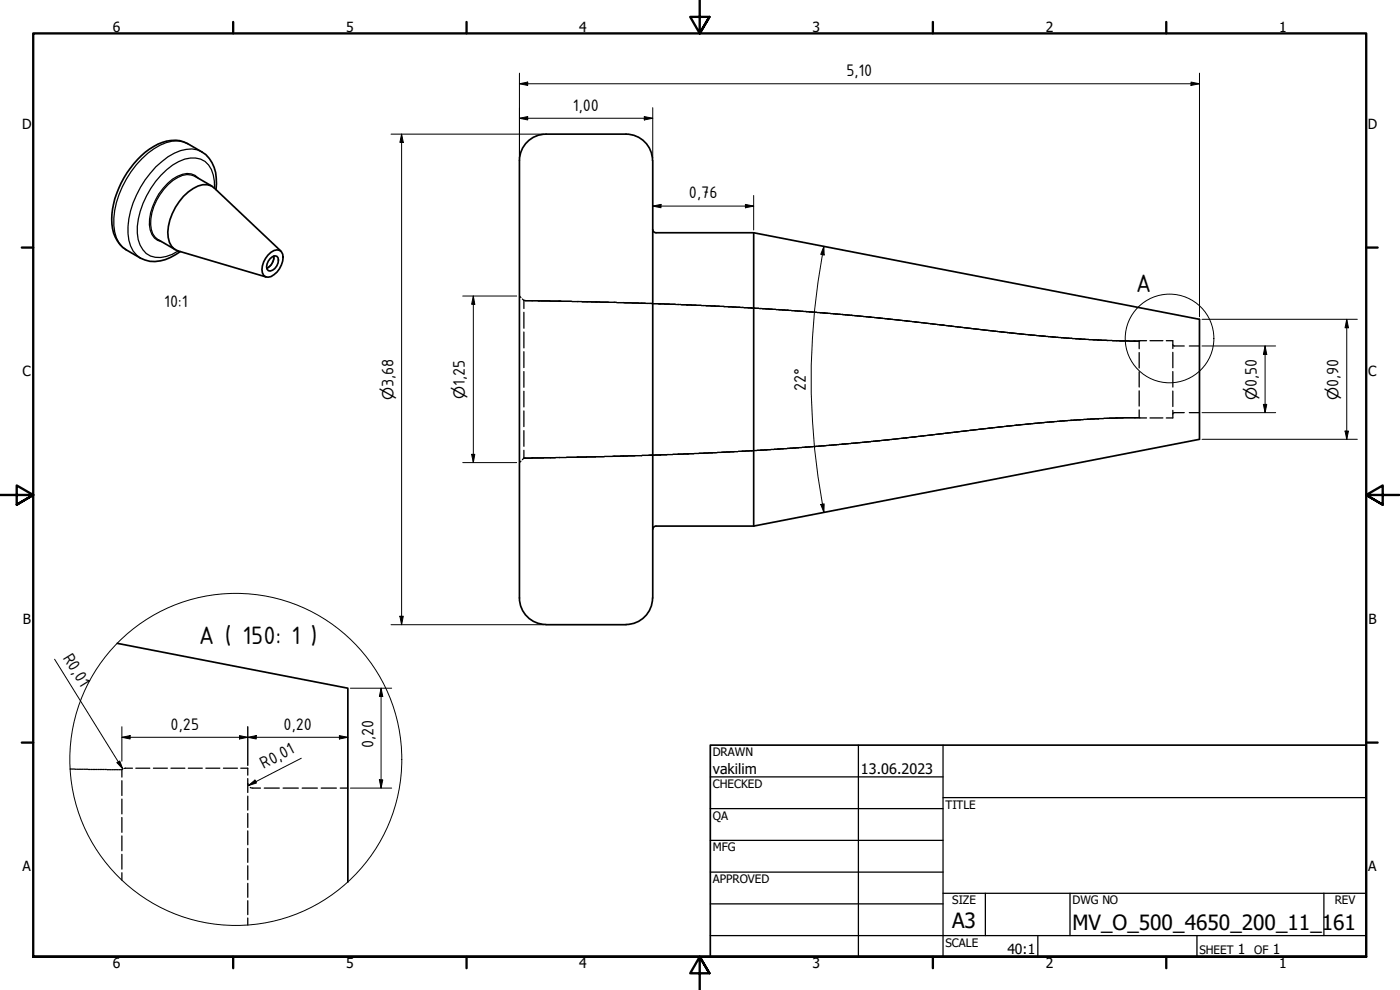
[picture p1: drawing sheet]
<svg xmlns="http://www.w3.org/2000/svg" width="420mm" height="297mm" viewBox="0 0 420 297" stroke-linecap="round" stroke-linejoin="round" font-family="sans-serif">
<!-- layer: Hidden (ANSI) -->
<g fill="none" stroke="#000" stroke-width=".38">
<path d="M155.9 88.8l.4 .5M156.8 89.7l.4 .5M157.2 90.2l7.8 .1M157.2 90.2v2.4M157.2 93.7v4.8M157.2 99.6v4.8M165.1 90.3h3.3M168.5 90.4h3.1M171.6 90.5h3M174.6 90.5h2.8M177.4 90.5l2.7 .2M180.2 90.7h2.4"/>
<path d="M182.6 90.7h2.4M185 90.7l6.7 .3M191.8 91h1.9M193.8 91h1.8M195.6 91.1h1.9M197.5 91.2h1.8M199.4 91.2h1.6M201 91.3h1.7M202.8 91.4h1.5M204.4 91.4h1.5M205.9 91.4l1.6 .2M207.6 91.6h1.4"/>
<path d="M209 91.6l4.3 .2M213.4 91.8l2.5 .1M216 91.9h1.2M217.2 92l1.3 .1M218.6 92.1h2.3M221 92.2h1.1M222.1 92.2l1 .1M223.2 92.3l1.3 .1M224.5 92.4h1.1M225.6 92.4h.9M226.6 92.4l1 .1M227.7 92.5l1 .1"/>
<path d="M228.8 92.6h.9M229.7 92.6l1.1 .1M230.8 92.8h.9M231.8 92.8l1.9 .1M233.8 92.9h.9M234.8 93h.8M235.7 93.1h1.8M237.6 93.2h.8M238.5 93.3h.8M239.4 93.3h.7M240.2 93.3l.8 .1M241.1 93.5h1.6"/>
<path d="M242.8 93.5l.8 .1M243.7 93.6h.7M244.5 93.7h.6M245.2 93.7l1.6 .1M246.9 93.9h.6M247.6 93.9l.7 .1M248.3 94l.9 .1M249.3 94.1l1.4 .1M250.8 94.2l1.4 .1M252.3 94.3l.6 .1M253 94.4l1.3 .1M254.3 94.5h.7"/>
<path d="M255.1 94.6l.6 .1M255.8 94.7h.7M256.5 94.7h.5M257.1 94.7l.7 .1M257.9 94.9h.6M258.6 94.9h.5M259.1 95h.7M259.9 95h.5M260.5 95.1l.6 .1M261.2 95.2h.5M261.7 95.2l.7 .1M262.5 95.3h.5"/>
<path d="M263.1 95.4h.5M263.7 95.4h.1M263.8 95.4l.5 .1M264.4 95.5h.5M264.9 95.6h.5M265.5 95.6h.1M265.6 95.6l.6 .1M266.3 95.7h.4M266.8 95.7h.5M267.3 95.8h.5M267.9 95.9h1.1M269 95.9l.7 .2"/>
<path d="M269.7 96.1h.6M270.3 96.1l.5 .1M270.9 96.2h.5M271.5 96.3h.4M272 96.3h.5M272.5 96.4h1.1M273.7 96.5h.5M274.3 96.6h.4M274.8 96.6h.5M275.3 96.7h.5M275.9 96.8h1.1M277.1 96.9h.4"/>
<path d="M277.6 97h.5M278.1 97l.5 .1M278.7 97.1h.5M279.3 97.1l.5 .1M279.8 97.2l.9 .1M280.7 97.3h.5M281.3 97.3l.5 .1M281.9 97.4l.5 .1M282.4 97.5h.5M283 97.6l1 .1M284.1 97.7l.5 .1M284.7 97.8h.5"/>
<path d="M285.2 97.8h.4M285.6 97.8l.5 .1M286.1 97.9l.5 .1M286.7 98l1.1 .1M287.8 98.2h.6M288.4 98.2h.5M288.9 98.3l1.1 .1M290.1 98.4l.5 .1M290.6 98.5h.4M291 98.5h.1M291.1 98.5h.4M291.5 98.5l.5 .1"/>
<path d="M292.1 98.6l.5 .1M292.7 98.7l1.1 .1M293.8 98.8l1 .1M294.9 99h.5M295.5 99h.5M296 99.1h.5M296.6 99.2h.5M297.1 99.2l1.1 .1M298.3 99.4h.5M298.8 99.4l1 .1M299.9 99.5l.5 .1M300.5 99.6l.7 .1"/>
<path d="M301.2 99.7h.6M301.8 99.7h.5M302.3 99.8h.5M302.9 99.9h.5M303.5 99.9l.7 .1M304.2 100l1 .1M157.2 105.5v4.8M157.2 111.5v4.7M157.2 117.4v4.7M305.3 100.1h.5M305.9 100.1l.7 .2M306.6 100.3h.5"/>
<path d="M307.2 100.3l1.2 .1M308.5 100.4h.5M309.1 100.4l1.2 .2M310.3 100.6h.7M311.1 100.7l1.3 .1M312.4 100.8h.7M313.1 100.9h.7M313.9 101h.7M314.6 101l.7 .1M315.4 101.1h.6M316.1 101.1h.7M316.9 101.2h.7"/>
<path d="M317.6 101.3h.7M318.4 101.3l1.6 .1M320 101.4l.9 .1M321 101.5l.8 .1M321.9 101.6h.9M322.8 101.6l.9 .1M323.8 101.7h.8M324.7 101.8h1.1M325.8 101.8l2.2 .2M328 102l2.6 .1M330.6 102.1l1.5 .1M332.2 102.2h3.6"/>
<path d="M335.9 102.3h2.9M338.8 102.3h3.1M341.9 102.3v2.3M341.9 105.8v4.6M341.9 111.6v4.5M341.9 117.3v4.5M341.9 102.3h.1M344.1 102.2l-2 .1M345.1 102.2h3.9M350 102.2h2v2.4M352 105.7v4.6M352 111.5v4.6"/>
<path d="M352 117.3v4.7M352 103.4v.2M352.2 103.7l3.2 .1M356.9 103.8h3.1M156.3 138.4l-.4 .4M157.2 123.3v4.7M157.2 129.2v4.7M157.2 135.1v2.4M157.2 137.5l-.4 .4M157.2 137.5h2.3M159.6 137.4h3.6M169.9 137.3h-6.6"/>
<path d="M173.1 137.2l-3.1 .1M176 137.1h-2.8M181.3 137l-5.2 .1M183.9 136.9l-2.5 .1M188.3 136.8l-4.3 .1M190.6 136.8h-2.2M190.6 136.7h2M194.7 136.6h-2M194.8 136.6h1.7M198.4 136.4l-1.8 .1M198.4 136.4h1.7M201.9 136.3l-1.7 .1"/>
<path d="M202 136.3h1.4M205.1 136.3h-1.6M206.8 136.1l-1.6 .1M208.3 136.1h-1.5M209.7 136l-1.4 .1M209.8 136h1.3M212.5 135.9l-1.4 .1M212.6 135.9h1.3M215.1 135.8l-1.2 .1M216.5 135.7l-1.3 .1M217.7 135.7h-1.2M219.1 135.6l-1.3 .1"/>
<path d="M220.3 135.5l-1.2 .1M220.4 135.5h1.1M221.6 135.4h1M223.7 135.4h-1.1M224.9 135.3l-1.1 .1M225.9 135.2l-1 .1M228.2 135.1l-2.2 .1M229.3 135l-1.1 .1M229.4 135h.9M231.3 134.9h-1M234.1 134.7l-2.7 .2M235.1 134.7h-.9"/>
<path d="M236.2 134.5l-1.1 .2M236.3 134.5h.6M237.9 134.5h-.9M238.8 134.4l-.9 .1M239.7 134.4h-.8M240.7 134.2l-.9 .1M240.7 134.2h.7M242.3 134.2h-.8M242.4 134.1h.7M244.7 134l-1.6 .1M246.4 133.8l-1.6 .2M246.5 133.8h.7"/>
<path d="M247.3 133.7h.6M248.7 133.7h-.7M249.6 133.5l-.9 .2M250.3 133.5h-.6M251.1 133.4l-.7 .1M252.6 133.3l-1.5 .1M253.9 133.2l-1.2 .1M254 133.1h.6M254 133.1l-.1 .1M254.7 133.1h.7M256.1 133h-.6M256.2 133h.5"/>
<path d="M257.4 132.9l-.7 .1M258.7 132.8h-1.2M259.5 132.6l-.7 .2M259.5 132.6h.5M260.8 132.6h-.7M260.9 132.5h.4M262.1 132.4l-.7 .1M262.1 132.4h.5M263.9 132.3l-1.2 .1M264 132.2h.5M265.2 132.1l-.7 .1M265.3 132.1h.5"/>
<path d="M266.9 131.9l-1 .1M267.7 131.8l-.7 .1M268.2 131.7l-.5 .1M268.3 131.7h.5M268.9 131.7h.3M269.2 131.7h.1M269.4 131.6h.5M271 131.5l-1.1 .1M271.6 131.4l-.5 .1M272.7 131.3l-1 .1M273.2 131.2l-.5 .1M273.8 131.2h-.5"/>
<path d="M274.9 131l-1 .2M275.5 131h-.5M276 130.9l-.5 .1M276.6 130.9h-.5M277.2 130.8l-.5 .1M277.7 130.7l-.5 .1M278.3 130.7h-.6M278.8 130.6l-.5 .1M278.9 130.5h.5M279.5 130.5h.5M280 130.4h.5M281.1 130.3l-.6 .1"/>
<path d="M282.2 130.2l-1.1 .1M282.8 130.1l-.5 .1M282.8 130.1h.3M284.2 130l-1.1 .1M285.4 129.8l-1.1 .2M285.4 129.8h.5M286.4 129.7h-.5M287 129.6l-.5 .1M287.6 129.5l-.5 .1M287.7 129.5h.3M288.5 129.5h-.5M289.6 129.3l-1.1 .2"/>
<path d="M289.7 129.3h.5M290.3 129.2h.5M290.8 129.1h.5M292.4 129l-1.1 .1M293 128.9l-.5 .1M293.6 128.8l-.5 .1M294.1 128.8h-.5M294.6 128.7l-.5 .1M295.2 128.6l-.5 .1M295.8 128.6h-.5M296.4 128.5l-.6 .1M296.9 128.4l-.5 .1"/>
<path d="M297.4 128.4h-.5M298 128.3l-.5 .1M299.1 128.2l-1 .1M299.7 128.1l-.5 .1M299.7 128.1h.5M300.3 128.1h.5M300.9 128h.5M301.4 127.9h.5M302.1 127.9h-.1M302.1 127.9h.4M303.2 127.7l-.7 .2M303.3 127.7h.5"/>
<path d="M303.8 127.7h.6M304.4 127.6h.5M305.6 127.5l-.7 .1M305.7 127.5h.5M306.3 127.4h.5M306.9 127.4h-.1M308 127.3l-1.1 .1M308.8 127.2h-.7M308.9 127.2h.5M311.4 126.9l-2 .2M311.5 126.9h.5M312.7 126.9h-.7"/>
<path d="M313.4 126.8l-.6 .1M314.2 126.7h-.7M315 126.6l-.7 .1M315.7 126.5l-.7 .1M316.4 126.5h-.6M316.5 126.5h.7M317.2 126.4h.7M318 126.4h.6M319.6 126.3l-.9 .1M319.7 126.2h.7M321.2 126.2h-.8M321.3 126.1h.9"/>
<path d="M322.3 126h.9M323.2 126h.8M325.2 125.8l-1.1 .2M325.2 125.8h.9M327.2 125.8h-1M328.5 125.7l-1.2 .1M329.8 125.6l-1.2 .1M329.9 125.6h1.3M332.8 125.5l-1.6 .1M332.9 125.5h1.8M341.9 123v2.3M341.9 125.3l-7.1 .1"/>
<path d="M342.1 125.4h2M345.1 125.4h3.9M352 123.1v2.3h-2M352 124.1v.2M355.4 123.8l-3.2 .1M356.9 123.8h3.1"/>
</g>
<g fill="#000">
<circle cx="157.4" cy="90.2" r=".19"/>
<circle cx="159.6" cy="90.2" r=".19"/>
<circle cx="167.8" cy="90.3" r=".19"/>
<circle cx="173.2" cy="90.5" r=".19"/>
<circle cx="176" cy="90.5" r=".19"/>
<circle cx="178.8" cy="90.6" r=".19"/>
<circle cx="184.2" cy="90.7" r=".19"/>
<circle cx="186.9" cy="90.8" r=".19"/>
<circle cx="192.4" cy="91" r=".19"/>
<circle cx="195.2" cy="91" r=".19"/>
<circle cx="197.9" cy="91.2" r=".19"/>
<circle cx="203.4" cy="91.4" r=".19"/>
<circle cx="206.1" cy="91.5" r=".19"/>
<circle cx="214.4" cy="91.8" r=".19"/>
<circle cx="217.1" cy="91.9" r=".19"/>
<circle cx="222.6" cy="92.3" r=".19"/>
<circle cx="225.3" cy="92.4" r=".19"/>
<circle cx="228.1" cy="92.6" r=".19"/>
<circle cx="233.6" cy="92.9" r=".19"/>
<circle cx="236.3" cy="93.1" r=".19"/>
<circle cx="241.7" cy="93.5" r=".19"/>
<circle cx="244.5" cy="93.7" r=".19"/>
<circle cx="247.3" cy="93.9" r=".19"/>
<circle cx="252.7" cy="94.3" r=".19"/>
<circle cx="255.5" cy="94.6" r=".19"/>
<circle cx="260.9" cy="95.1" r=".19"/>
<circle cx="263.7" cy="95.4" r=".19"/>
<circle cx="266.4" cy="95.7" r=".19"/>
<circle cx="271.9" cy="96.3" r=".19"/>
<circle cx="274.6" cy="96.6" r=".19"/>
<circle cx="282.9" cy="97.5" r=".19"/>
<circle cx="291.1" cy="98.5" r=".19"/>
<circle cx="296.6" cy="99.2" r=".19"/>
<circle cx="302.1" cy="99.7" r=".19"/>
<circle cx="304.8" cy="100.1" r=".19"/>
<circle cx="310.3" cy="100.6" r=".19"/>
<circle cx="313.1" cy="100.8" r=".19"/>
<circle cx="315.8" cy="101.1" r=".19"/>
<circle cx="321.2" cy="101.5" r=".19"/>
<circle cx="324" cy="101.7" r=".19"/>
<circle cx="329.4" cy="102" r=".19"/>
<circle cx="332.2" cy="102.2" r=".19"/>
<circle cx="335" cy="102.2" r=".19"/>
<circle cx="340.4" cy="102.3" r=".19"/>
<circle cx="157.4" cy="137.5" r=".19"/>
<circle cx="159.6" cy="137.4" r=".19"/>
<circle cx="165" cy="137.3" r=".19"/>
<circle cx="167.8" cy="137.3" r=".19"/>
<circle cx="173.2" cy="137.1" r=".19"/>
<circle cx="184.2" cy="136.9" r=".19"/>
<circle cx="186.9" cy="136.8" r=".19"/>
<circle cx="192.4" cy="136.7" r=".19"/>
<circle cx="195.2" cy="136.6" r=".19"/>
<circle cx="197.9" cy="136.5" r=".19"/>
<circle cx="203.4" cy="136.3" r=".19"/>
<circle cx="206.1" cy="136.2" r=".19"/>
<circle cx="214.4" cy="135.8" r=".19"/>
<circle cx="217.1" cy="135.7" r=".19"/>
<circle cx="222.6" cy="135.4" r=".19"/>
<circle cx="225.3" cy="135.2" r=".19"/>
<circle cx="228.1" cy="135.1" r=".19"/>
<circle cx="233.6" cy="134.7" r=".19"/>
<circle cx="236.3" cy="134.5" r=".19"/>
<circle cx="241.7" cy="134.2" r=".19"/>
<circle cx="244.5" cy="134" r=".19"/>
<circle cx="247.3" cy="133.7" r=".19"/>
<circle cx="252.7" cy="133.3" r=".19"/>
<circle cx="255.5" cy="133" r=".19"/>
<circle cx="260.9" cy="132.5" r=".19"/>
<circle cx="263.7" cy="132.3" r=".19"/>
<circle cx="266.4" cy="131.9" r=".19"/>
<circle cx="271.9" cy="131.4" r=".19"/>
<circle cx="274.6" cy="131" r=".19"/>
<circle cx="282.9" cy="130.1" r=".19"/>
<circle cx="285.6" cy="129.8" r=".19"/>
<circle cx="291.1" cy="129.1" r=".19"/>
<circle cx="293.8" cy="128.8" r=".19"/>
<circle cx="296.6" cy="128.5" r=".19"/>
<circle cx="302.1" cy="127.9" r=".19"/>
<circle cx="304.8" cy="127.6" r=".19"/>
<circle cx="310.3" cy="127" r=".19"/>
<circle cx="313.1" cy="126.8" r=".19"/>
<circle cx="315.8" cy="126.5" r=".19"/>
<circle cx="321.2" cy="126.2" r=".19"/>
<circle cx="324" cy="126" r=".19"/>
<circle cx="329.4" cy="125.7" r=".19"/>
<circle cx="332.2" cy="125.5" r=".19"/>
<circle cx="335" cy="125.4" r=".19"/>
<circle cx="340.4" cy="125.3" r=".19"/>
</g>
<!-- layer: Visible (ANSI) -->
<path d="M195.8 48.2a8 8 0 0 0-7.9-8h-24a8 8 0 0 0-8 8v131.2M195.9 48.2v131.2M195.9 68.9a.98 .98 0 0 0 1 .9M196.9 69.8h29.3M226.2 69.8v88M226.2 69.8l133.8 26v36l-133.8 26M196.9 157.8a.98 .98 0 0 0-1 1M196.9 157.8h29.3M155.9 179.4a8 8 0 0 0 8 8M195.8 179.4a8 8 0 0 1-7.9 8M163.9 187.4h24" fill="none" stroke="#000" stroke-width=".51"/>
<!-- layer: Hidden (ISO) -->
<g fill="none" stroke="#000" stroke-width=".38">
<path d="M21 230.7h.1M21.1 230.7h.4M21.7 230.7h.5M22.4 230.7l.5 .1M23.1 230.8h.5M23.7 230.8h.6M24.4 230.8h.6M25.1 230.8h.6M25.8 230.8h.6M26.5 230.9h.6M27.2 230.9h.5M27.9 230.9h.5"/>
<path d="M28.6 230.9h.5M29.3 230.9h.5M30 230.9h.5M30.7 230.9h.5M31.4 230.9h.5M32.1 230.9h.5M32.8 230.9h.5M33.5 230.9h.5M34.2 230.9h.5M34.9 230.9h.5M35.6 230.9h.5M36.3 230.9h.3"/>
<path d="M36.6 230.9v2.3M36.6 234.2v4.5M36.6 239.8v4.4M36.9 230.7l-.3 .2M39.8 230.5l-2.5 .1M40.8 230.5h4.2M46 230.5h4.2M51.3 230.5h4.2M56.5 230.5h4.2M61.8 230.5h4.2M67.1 230.5h4.1M72.3 230.5h2.1v2.1"/>
<path d="M74.4 235l.2 .7M74.4 233.6v4.2M74.4 238.9v4.2M75.1 236.3l3.1 .2M79.3 236.5h4.5M85 236.5h4.5M90.7 236.5h4.5M96.4 236.5h4.6M102.1 236.5h2.3M36.6 245.3v4.4M36.6 250.8v4.5M36.6 256.3v4.5"/>
<path d="M74.4 244.1v4.2M74.4 249.3v4.2M74.4 254.6v4.1M74.4 259.8v4.2M36.6 261.9v2.2M74.4 265v4.2M74.4 270.2v4.2M74.4 275.4v2.1"/>
</g>
<!-- layer: Visible (ISO) -->
<path d="M58.5 52.9l5.1 3M64.8 56.9a11.9 11.9 0 0 0-3-10.5 18.8 18.8 0 0 0-9.1-4.3 15.3 15.3 0 0 0-11.4 5.8 27.4 27.4 0 0 0-7.7 19.3 10 10 0 0 0 4.3 7.8 13.7 13.7 0 0 0 8.6 3.5 13.4 13.4 0 0 0 7.6-3M47.5 71.9l5.1 3M80.5 76.5a2.83 2.83 0 0 1 4-.9 5.6 5.6 0 0 1-2.3 6.8 2.01 2.01 0 0 1-2.4 .7 2.01 2.01 0 0 1-1.2-2.2 7 7 0 0 1 1.9-4.4zM81.1 77.6l1.4-.8 .6 .1a2.55 2.55 0 0 1-.6 3.7l-1.4 .7-.6-.1a2.48 2.48 0 0 1 .6-3.6zM82.2 76.9a3.9 3.9 0 0 1-2.1 3.6M84.3 75.4l-20-19a4.9 4.9 0 0 0-6.3 .2 16.5 16.5 0 0 0-7.5 14.7 4.5 4.5 0 0 0 3 4l26.4 7.8M35.2 193l69.2 13.5v58.2" fill="none" stroke="#000" stroke-width=".51"/>
<!-- layer: Visible Narrow (ISO) -->
<path d="M56.3 43.1a9.6 9.6 0 0 0-10.1 1.5 28.4 28.4 0 0 0-12 23 8.8 8.8 0 0 0 3.7 7.4M58.5 52.9a5.2 5.2 0 0 0-5.2 .4 16.3 16.3 0 0 0-7.9 15.5l.4 1.4 .7 1 1 .7M59.5 53.5a4.8 4.8 0 0 0-6.2-.6 17.1 17.1 0 0 0-8.5 14.5 5 5 0 0 0 3.7 5.1M60.6 45.6a8.2 8.2 0 0 0-8.3 .4 28.1 28.1 0 0 0-13.9 24.1 9 9 0 0 0 3.8 7.4M64.4 56.4a9.7 9.7 0 0 0-2.9-8 7.5 7.5 0 0 0-7.9 .1 25.3 25.3 0 0 0-12.4 21.5 7 7 0 0 0 5.4 7.2 10.2 10.2 0 0 0 6.9-1.9M82.2 76.8a3.6 3.6 0 0 1-2.1 3.7" fill="none" stroke="#000" stroke-width=".38"/>
<!-- layer: Detail Boundary (ISO) -->
<g fill="none" stroke="#000" stroke-width=".3">
<circle cx="351" cy="101.6" r="13.3"/>
<circle cx="70.8" cy="227.9" r="49.8"/>
</g>
<!-- layer: Border (ANSI) -->
<g fill="none" stroke="#000" stroke-width=".7">
<path d="M70 6.6v3.4M140 6.6v3.4M210 0v10l-2.9-4.9h5.8l-2.9 4.9 2.9-4.9M280 6.6v3.4M350 6.6v3.4M6.5 74.3h3.5M410 74.3h3.4M0 148.5h10l-5-2.8v5.7l5-2.9-5 2.9M420 148.5h-10l5-2.8v5.7l-5-2.9 5 2.9M6.5 222.8h3.5M410 222.8h3.4M10 287.1v-277.1h400v277.1h-400h400"/>
<path d="M70 287.1v3.4M140 287.1v3.4M212.9 292l-2.9-4.9 2.9 4.9h-5.8l2.9-4.9v9.9M280 287.1v3.4M350 287.1v3.4"/>
</g>
<!-- layer: Title (ANSI) -->
<g fill="none" stroke="#000" stroke-width=".38">
<path d="M213.2 233.1h69.8M257.6 223.6v63.5M283 239.3h127M283 223.6v63.5M213.2 242.6h69.8M213.2 252.1h69.8M213.2 261.7h69.8M213.2 271.2h69.8M283 268h127M295.7 268v12.7M321.1 268v12.7M397.3 268v12.7"/>
<path d="M213.2 280.7h196.8M311.5 280.7v6.4M359.2 280.7v6.4"/>
</g>
<path d="M213.2 223.6h196.8v63.5h-196.8z" fill="none" stroke="#000" stroke-width=".51"/>
<!-- layer: Dimension (ISO) -->
<g fill="none" stroke="#000" stroke-width=".3">
<path d="M155.9 25.1l2.5-.5v1zM155.9 35.5l2.5-.5v1zM155.9 25.1h204.1M155.9 22v25.4M155.9 35.5h40M193.4 35l2.5 .5-2.5 .5zM195.9 32.3v15.1M357.4 24.6l2.6 .5-2.6 .5zM360 22v73M117.3 40.2h45.8M120.5 40.2l.5 2.5h-1zM120.5 40.2v147.2"/>
<path d="M226.2 58.7v10.3M195.9 61.8l2.5-.5v1zM195.9 61.8h30.3M223.7 61.3l2.5 .5-2.5 .5zM247.3 73.9v2.6l-1-.2zM247.3 73.9a208.7 208.7 0 0 0 0 79.8M138.9 88.8h16.2M142 88.8l.5 2.5h-1zM142 88.8v50M360.7 95.8h46.7M404.2 95.8l.5 2.5h-1zM404.2 95.8v36"/>
<path d="M360.7 103.8h22.1M379.7 103.8l.5 2.5h-1zM379.7 103.8v20M138.9 138.8h16.2M141.5 136.3h1l-.5 2.5zM360.7 131.8h46.7M360.7 123.8h22.1M379.2 121.3h1l-.5 2.5zM403.7 129.3h1l-.5 2.5zM246.3 151.4l1-.2v2.5zM16.4 197.8l20.4 32.9M117.3 187.4h45.8"/>
<path d="M120 184.9h1l-.5 2.5zM36.6 218v10.4M74.4 218v11.7M105.2 206.5h12.3M114.4 206.5l.5 2.5h-1zM114.4 206.5v30M35.1 228.8l.8-.5 .9 2.4zM36.6 221.2l2.5-.5v1zM36.6 221.2h67.8M71.9 220.7l2.5 .5-2.5 .5zM74.4 221.2l2.5-.5v1zM74.5 235.7l2-1.7 .5 .9z"/>
<path d="M90.4 227.5l-15.9 8.2M101.9 220.7l2.5 .5-2.5 .5zM105.2 236.5h12.3M113.9 234h1l-.5 2.5z"/>
</g>
<g fill="#000">
<path d="M155.9 25.1l2.5-.5v1z" fill-rule="evenodd"/>
<path d="M155.9 35.5l2.5-.5v1z" fill-rule="evenodd"/>
<path d="M193.4 35l2.5 .5-2.5 .5z" fill-rule="evenodd"/>
<path d="M357.4 24.6l2.6 .5-2.6 .5z" fill-rule="evenodd"/>
<path d="M120.5 40.2l.5 2.5h-1z" fill-rule="evenodd"/>
<path d="M195.9 61.8l2.5-.5v1z" fill-rule="evenodd"/>
<path d="M223.7 61.3l2.5 .5-2.5 .5z" fill-rule="evenodd"/>
<path d="M247.3 73.9v2.6l-1-.2z" fill-rule="evenodd"/>
<path d="M142 88.8l.5 2.5h-1z" fill-rule="evenodd"/>
<path d="M404.2 95.8l.5 2.5h-1z" fill-rule="evenodd"/>
<path d="M379.7 103.8l.5 2.5h-1z" fill-rule="evenodd"/>
<path d="M141.5 136.3h1l-.5 2.5z" fill-rule="evenodd"/>
<path d="M379.2 121.3h1l-.5 2.5z" fill-rule="evenodd"/>
<path d="M403.7 129.3h1l-.5 2.5z" fill-rule="evenodd"/>
<path d="M246.3 151.4l1-.2v2.5z" fill-rule="evenodd"/>
<path d="M120 184.9h1l-.5 2.5z" fill-rule="evenodd"/>
<path d="M114.4 206.5l.5 2.5h-1z" fill-rule="evenodd"/>
<path d="M35.1 228.8l.8-.5 .9 2.4z" fill-rule="evenodd"/>
<path d="M36.6 221.2l2.5-.5v1z" fill-rule="evenodd"/>
<path d="M71.9 220.7l2.5 .5-2.5 .5z" fill-rule="evenodd"/>
<path d="M74.5 235.7l2-1.7 .5 .9z" fill-rule="evenodd"/>
<path d="M74.4 221.2l2.5-.5v1z" fill-rule="evenodd"/>
<path d="M101.9 220.7l2.5 .5-2.5 .5z" fill-rule="evenodd"/>
<path d="M113.9 234h1l-.5 2.5z" fill-rule="evenodd"/>
</g>
<g font-size="8.1">
<text x="340.9" y="87.6">A</text>
<text x="59.6" y="193.3">A ( 150: 1 )</text>
</g>
<g font-size="6.3">
<text x="285.8" y="278.6">A3</text>
<text x="321.9" y="279">MV_O_500_4650_200_11_161</text>
</g>
<g font-size="5.4">
<text x="254" y="22.8">5,10</text>
<text x="172" y="33.2">1,00</text>
<text x="206.8" y="59.5">0,76</text>
<text x="49.3" y="92.2">10:1</text>
<text x="118" y="116.1" transform="rotate(-90 118 116.1)">3,68</text>
<text x="139.5" y="115.8" transform="rotate(-90 139.5 115.8)">1,25</text>
<text x="241.9" y="117.3" transform="rotate(-90 241.9 117.3)">22°</text>
<text x="377.2" y="116.1" transform="rotate(-90 377.2 116.1)">0,50</text>
<text x="401.7" y="116.1" transform="rotate(-90 401.7 116.1)">0,90</text>
<text x="18.7" y="197.3" transform="rotate(58 18.7 197.3)">R0,01</text>
<text x="51.2" y="218.9">0,25</text>
<text x="85.1" y="218.9">0,20</text>
<text x="112.1" y="224.5" transform="rotate(-90 112.1 224.5)">0,20</text>
<text x="79.1" y="230.7" transform="rotate(-27 79.1 230.7)">R0,01</text>
</g>
<g font-size="4.6">
<text x="139.5" y="119.7" transform="rotate(-90 139.5 119.7)">⌀</text>
<text x="118" y="120.1" transform="rotate(-90 118 120.1)">⌀</text>
<text x="377.2" y="120.1" transform="rotate(-90 377.2 120.1)">⌀</text>
<text x="401.7" y="120.1" transform="rotate(-90 401.7 120.1)">⌀</text>
</g>
<g font-size="4.3">
<text x="213.9" y="232.2">vakilim</text>
<text x="258.4" y="232.2">13.06.2023</text>
</g>
<g font-size="4.2">
<text x="33.8" y="9.6">6</text>
<text x="103.9" y="9.6">5</text>
<text x="173.9" y="9.6">4</text>
<text x="243.8" y="9.6">3</text>
<text x="313.9" y="9.6">2</text>
<text x="383.9" y="9.6">1</text>
<text x="6.7" y="38.7">D</text>
<text x="410.5" y="38.7">D</text>
<text x="6.8" y="113">C</text>
<text x="410.7" y="113">C</text>
<text x="6.9" y="187.2">B</text>
<text x="410.7" y="187.2">B</text>
<text x="6.8" y="261.4">A</text>
<text x="410.7" y="261.4">A</text>
<text x="302.3" y="286.2">40:1</text>
<text x="371.5" y="286.2">1</text>
<text x="382" y="286.2">1</text>
<text x="33.8" y="290.5">6</text>
<text x="103.9" y="290.5">5</text>
<text x="173.9" y="290.5">4</text>
<text x="243.8" y="290.5">3</text>
<text x="313.9" y="290.5">2</text>
<text x="383.9" y="290.5">1</text>
</g>
<g font-size="3.5">
<text x="213.9" y="226.9">DRAWN</text>
<text x="213.9" y="236.4">CHECKED</text>
<text x="213.9" y="245.9">QA</text>
<text x="283.8" y="242.6">TITLE</text>
<text x="213.9" y="255.4">MFG</text>
<text x="213.9" y="265">APPROVED</text>
<text x="285.8" y="271.3">SIZE</text>
<text x="321.9" y="271.3">DWG NO</text>
<text x="400.6" y="271.3">REV</text>
<text x="283.8" y="284">SCALE</text>
<text x="360" y="286.2">SHEET</text>
<text x="376.4" y="286.2">OF</text>
</g>
</svg>
